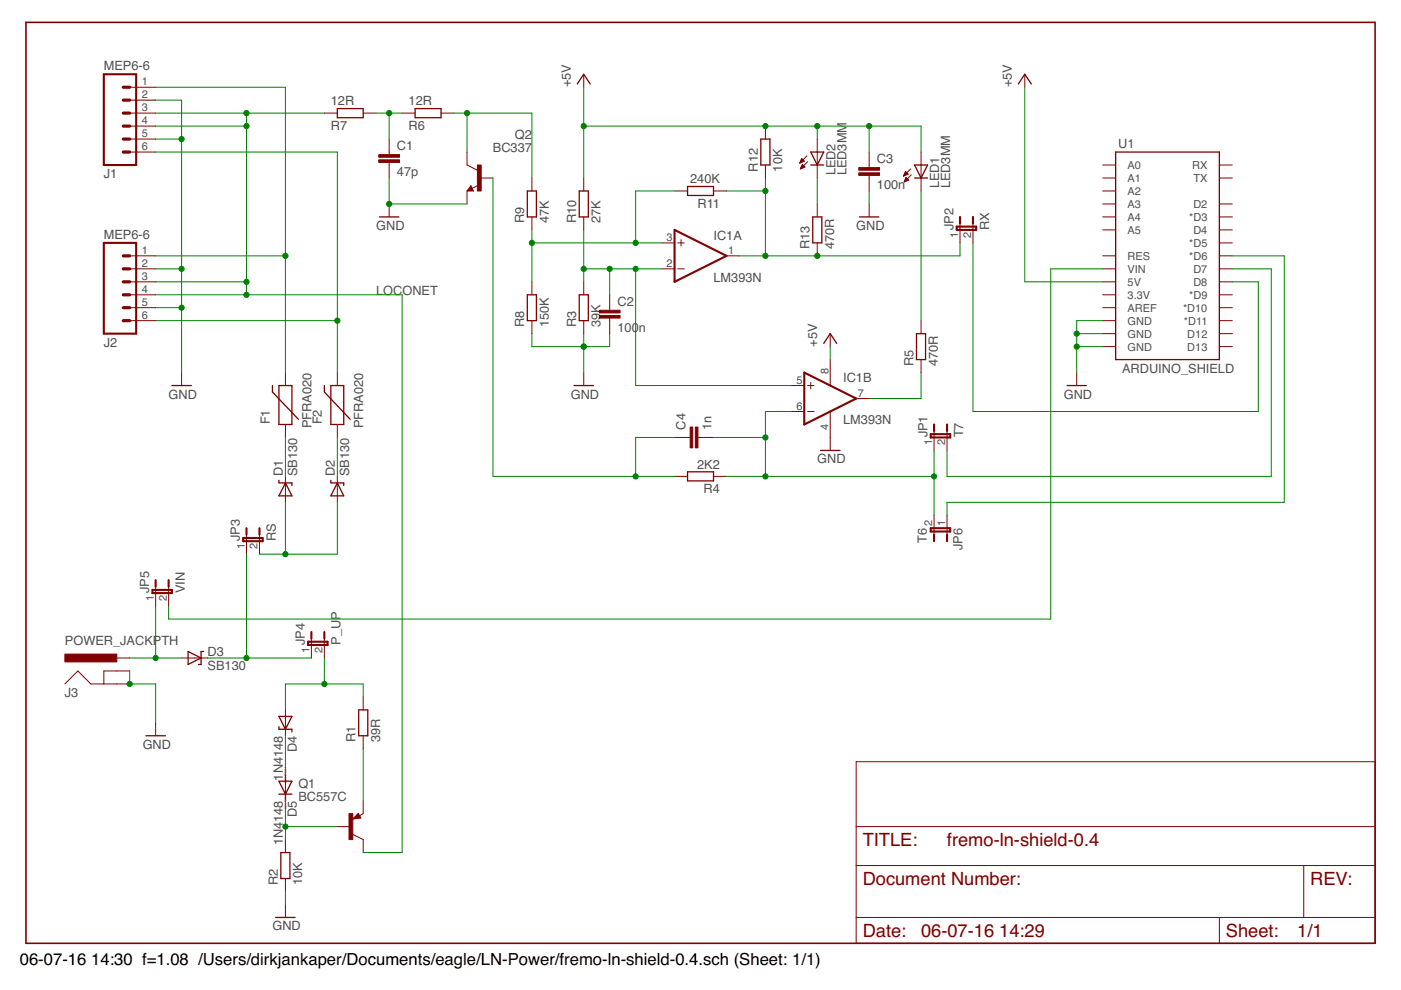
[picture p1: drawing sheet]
<svg xmlns="http://www.w3.org/2000/svg" width="297mm" height="210mm" viewBox="0 0 297 210" stroke-linecap="round" stroke-linejoin="round" font-family="sans-serif">
<g fill="none" stroke="#800000" stroke-width=".28">
<path d="M122.4 17.8l1.4-2.1 1.3 2.1M215.9 17.8l1.4-2.1 1.4 2.1M71.5 23h5.5v2h-5.5zM88 23h5.5v2h-5.5zM99.8 39.9l-.1 .3h.4l-.3-.5-.5 .7h.8M145.8 39.5h5.5v1.9h-5.5zM161.3 29.5h1.9v5.5h-1.9zM171.9 32.2h2.7l-1.3 2.8zM171.9 35h2.7M193.9 35h2.8l-1.4 2.7zM193.9 37.7h2.8M236.5 32.2h22v44h-22z"/>
<path d="M80.5 46h4.1M111.8 40.5h1.9v5.5h-1.9zM122.8 40.5h1.9v5.5h-1.9zM172.3 46h1.9v5.5h-1.9zM182.2 46h4.1M111.8 62.5h1.9v5.5h-1.9zM122.8 62.5h1.9v5.5h-1.9zM174.6 72.8l1.4-2.1 1.4 2.1M194.3 70.7h1.9v5.5h-1.9zM36.4 81.7h4.2M57.8 81.7v1.4l5.5 5.8M59.1 81.7h2.8v8.3h-2.8z"/>
<path d="M68.8 81.7v1.4l5.5 5.8M70.1 81.7h2.8v8.3h-2.8zM121.7 81.7h4.1M174 95.5h4.1M226.2 81.7h4.1M59.1 101.8v.6h2.8v.5M60.5 102.4l1.4 2.7h-2.8zM70.1 101.8v.6h2.8v.5M71.5 102.4l1.4 2.7h-2.8zM145.8 100h5.5v2h-5.5zM39.9 138.1l2.7 1.4-2.7 1.4zM43.2 138.1h-.6v2.8h-.5"/>
<path d="M30.9 156h4.2M59.1 154.1v.5h2.8v.6M59.1 151.9h2.8l-1.4 2.7zM76.1 150.5h1.9v5.5h-1.9zM59.1 165.6h2.8l-1.4 2.8zM59.1 168.4h2.8M75.9 173.2h-.4l.4-.3 .3 .4-1.1 .2 .8-.8 .4 .6M58.4 194.5h4.2M59.5 180.8h2v5.5h-2z"/>
</g>
<g fill="none" stroke="#800000" stroke-width=".21">
<path d="M27.5 18.5h5.5M123.8 15.7v2.8M217.3 15.7v2.8M27.5 21.2h5.5M27.5 24h5.5M27.5 26.7h5.5M27.5 29.5h5.5M27.5 32.2h5.5M68.8 24h2.7M77 24h2.8M82.5 29.5v3.3M82.5 34.4v3.3"/>
<path d="M85.3 24h2.7M93.5 24h2.8M99 32.2v2.8l2.2 1.1M99.8 39.4l.6 1.1h-1.4zM101.4 39.3l-1.3 .6M101.8 37.7h2.7M112.8 37.7v2.8M123.8 37.7v2.8M162.3 26.7v2.8M162.3 35v2.7M169.6 34.5h.2M169.7 34.4h.4"/>
<path d="M169.7 34.2h.7M169.8 35.7h.2M169.8 34.1h.7M169.8 35.6h.5M169.8 34h.5M169.9 35.4h.7M169.9 33.8h.3M169.9 35.3h.7M169.9 33.7h.2M170 33.6l.5 .6-.9 .4zM170 35.2h.4M170 35h.3"/>
<path d="M170.1 34.9h.1M170.1 34.9l.6 .5-1 .4zM171.1 33.1l-1.5 1.5M171.2 34.3l-1.5 1.5M173.3 29.5v8.2M184.3 32.2v3.3M184.3 37.2v3.3M191.6 37.3h.1M191.6 37.2h.4M191.7 37h.6M191.7 38.5h.2M191.7 36.9h.8"/>
<path d="M191.8 38.4h.4M191.8 36.8h.6M191.9 38.2h.6M191.9 36.6h.3M191.9 38.1h.7M191.9 36.5h.2M192 38h.5M192 37.8h.3M192.1 37.7h.1M192.1 37.6l.6 .6-1 .4zM192.5 36.9l-.5-.5-.4 .9M192.5 36.9l-.9 .4"/>
<path d="M193.1 35.8l-1.5 1.5M193.2 37.1l-1.5 1.5M195.3 32.2v8.3M233.8 35h2.7M233.8 37.7h2.7M258.5 35h2.8M258.5 37.7h2.8M27.5 54.3h5.5M27.5 57h5.5M27.5 59.8h5.5M82.5 43.2v2.8M99 40.5v2.7"/>
<path d="M112.8 46v2.7M112.8 59.8v2.7M123.8 46v2.7M123.8 59.8v2.7M140.3 51.5h2.7M140.3 57h2.7M143 40.5h2.8M143.7 51.5h1.4M143.7 57h1.4M144.4 50.8v1.4M151.3 40.5h2.7M154 54.3h2.8"/>
<path d="M173.3 43.2v2.8M173.3 51.5v2.8M184.3 43.2v2.8M203.5 47.4v4.1M206.3 47.4v4.1M233.8 43.2h2.7M233.8 46h2.7M233.8 48.7h2.7M233.8 54.3h2.7M233.8 57h2.7M233.8 59.8h2.7M233.8 40.5h2.7"/>
<path d="M258.5 43.2h2.8M258.5 46h2.8M258.5 48.7h2.8M258.5 51.5h2.8M258.5 54.3h2.8M258.5 57h2.8M258.5 59.8h2.8M27.5 62.5h5.5M27.5 65.2h5.5M27.5 68h5.5M38.5 79v2.7M60.5 79v2.7"/>
<path d="M71.5 79v2.7M112.8 68v2.7M123.8 68v2.7M123.8 79v2.7M129.3 62.5v3.3M129.3 67.4v3.3M176 70.7v2.8M176 76.2v5.5M195.3 68v2.7M195.3 76.2v2.8M228.3 79v2.7M233.8 62.5h2.7"/>
<path d="M233.8 65.2h2.7M233.8 68h2.7M233.8 70.7h2.7M233.8 73.5h2.7M258.5 62.5h2.8M258.5 65.2h2.8M258.5 68h2.8M258.5 70.7h2.8M258.5 73.5h2.8M60.5 90v2.8M71.5 90v2.8M143 92.8h3.3"/>
<path d="M148 92.8h3.3M167.8 81.7h2.7M167.8 87.2h2.7M171.2 81.7h1.4M171.2 87.2h1.4M171.9 81.1v1.3M176 87.2v8.3M181.5 84.5h2.8M198 91.4v4.1M200.8 91.4v4.1M52.3 113.4v4.1M55 113.4v4.1"/>
<path d="M60.5 101v5.5M71.5 101v5.5M143 101h2.8M151.3 101h2.7M198 109.2v4.2M200.8 109.2v4.2M24.8 139.5h2.7M33 124.4v4.1M35.8 124.4v4.1M38.5 139.5h5.5M66 135.4v4.1M68.8 135.4v4.1"/>
<path d="M13.8 145l2.7-2.7 2.8 2.7h8.2M27.5 142.3h-5.5v2.7M33 153.3v2.7M60.5 150.5v5.5M77 147.8v2.7M77 156v2.7M60.5 164.3v5.5M60.5 178v2.8M71.5 175.3h2.8M74.8 176.9l2.2 1.1v2.8M76 172.4l.5 1-1.7 .3zM77 169.8v2.7l-.8 .5"/>
<path d="M181.5 175.3h110M181.5 161.5h110v38.5h-110zM60.5 186.3v2.7M60.5 191.8v2.7M181.5 183.5h110M181.5 194.5h110M258.5 194.5v5.5M276.4 183.5v11"/>
</g>
<g fill="none" stroke="#800000" stroke-width=".44">
<path d="M22 15.7h6.9v19.3h-6.9zM22 51.5h6.9v19.2h-6.9zM143 48.7l11 5.6-11 5.5zM202.8 48h4.2v.7h-4.2zM203.5 46v1.4M206.3 46v1.4M170.5 79l11 5.5-11 5.5zM197.3 92.1h4.2v.7h-4.2zM198 90v1.4M200.8 90v1.4M51.6 114.1h4.1v.6h-4.1zM52.3 112v1.4"/>
<path d="M55 112v1.4M197.3 112h4.2v.7h-4.2zM198 113.4v1.3M200.8 113.4v1.3M32.3 125.1h4.1v.7h-4.1zM33 123v1.4M35.8 123v1.4M65.3 136.1h4.1v.7h-4.1zM66 134v1.4M68.8 134v1.4"/>
</g>
<path d="M26.1 18.5h1.4M26.1 24h1.4M26.1 21.2h1.4M26.1 29.5h1.4M26.1 26.7h1.4M26.1 32.2h1.4M26.1 59.8h1.4M26.1 57h1.4M26.1 54.3h1.4M26.1 65.2h1.4M26.1 62.5h1.4M26.1 68h1.4" fill="none" stroke="#800000" stroke-width=".68"/>
<g fill="#800000" stroke="#800000" stroke-width=".21">
<path d="M74 172.5h.8v5.5h-.8z"/>
<path d="M13.8 138.7h11v1.6h-11z"/>
<path d="M101.2 35h.8v5.5h-.8z"/>
<path d="M80.3 33.9h4.4v.5h-4.4z"/>
<path d="M80.3 32.8h4.4v.5h-4.4z"/>
<path d="M127.1 66.9h4.4v.5h-4.4z"/>
<path d="M127.1 65.8h4.4v.5h-4.4z"/>
<path d="M182.1 36.6h4.4v.6h-4.4z"/>
<path d="M182.1 35.5h4.4v.6h-4.4z"/>
<path d="M147.4 90.6h.6v4.4h-.6z"/>
<path d="M146.3 90.6h.6v4.4h-.6z"/>
</g>
<path d="M5.5 4.7h286v195.3h-286z" fill="none" stroke="#800000" stroke-width=".34"/>
<g fill="none" stroke="#008000" stroke-width=".21">
<path d="M33 18.5h27.5v60.5M123.8 18.5v19.2M217.3 18.5v41.3h16.5M33 21.2h5.5v57.8M33 29.5h5.5M33 32.2h38.5v46.8M33 26.7h19.3M33 24h35.8M52.3 24v38.5M79.8 24h5.5M82.5 24v5.5M82.5 37.7v5.5h16.5"/>
<path d="M96.3 24h16.5v13.7M99 24v8.2M104.5 37.7v63.3h38.5M123.8 26.7h71.5v5.5M162.3 37.7v16.6M173.3 26.7v2.8M173.3 37.7v5.5M184.3 26.7v5.5M33 57h5.5M33 54.3h27.5M33 59.8h19.3M112.8 48.7v11.1"/>
<path d="M112.8 51.5h27.5M123.8 48.7v11.1M123.8 57h16.5M129.3 57v5.5M134.8 57v24.7h33M143 40.5h-8.2v11M154 40.5h8.3M184.3 40.5v2.7M195.3 40.5v27.5M203.5 51.5v2.8h-46.7M206.3 51.5v35.7h60.5v-27.4h-5.5M233.8 57h-11v74.3h-187v-2.8"/>
<path d="M261.3 57h8.2v44h-68.7v-5.5M261.3 54.3h11v52.2h-71.5v2.7M33 68h38.5M33 65.2h5.5M33 62.5h52.3v118.3h-8.3M112.8 70.7v2.8h16.5v-2.8M123.8 70.7v8.3M176 73.5v2.7M195.3 79v5.5h-11M228.3 70.7h5.5M228.3 73.5h5.5M233.8 68h-5.5v11"/>
<path d="M60.5 92.8v8.2M71.5 92.8v8.2M143 92.8h-8.2v8.2M151.3 92.8h11M167.8 87.2h-5.5v13.8M198 95.5v13.7M52.3 117.5v22M60.5 106.5v11M71.5 106.5v11h-16.5M154 101h44M27.5 139.5h11M33 128.5v11"/>
<path d="M44 139.5h22M68.8 139.5v5.5M27.5 142.3v2.7h5.5v8.3M60.5 156v8.3M77 147.8v-2.8h-16.5v5.5M77 158.7v11.1M60.5 169.8v8.2M60.5 175.3h11M60.5 189v2.8"/>
</g>
<g fill="#008000" stroke="#008000" stroke-width=".21">
<circle cx="228.3" cy="70.7" r=".55"/>
<circle cx="228.3" cy="73.5" r=".55"/>
<circle cx="123.8" cy="73.5" r=".55"/>
<circle cx="82.5" cy="43.2" r=".55"/>
<circle cx="38.5" cy="29.5" r=".55"/>
<circle cx="38.5" cy="57" r=".55"/>
<circle cx="38.5" cy="65.2" r=".55"/>
<circle cx="27.5" cy="145" r=".55"/>
<circle cx="33" cy="139.5" r=".55"/>
<circle cx="60.5" cy="54.3" r=".55"/>
<circle cx="60.5" cy="175.3" r=".55"/>
<circle cx="123.8" cy="26.7" r=".55"/>
<circle cx="162.3" cy="26.7" r=".55"/>
<circle cx="173.3" cy="26.7" r=".55"/>
<circle cx="184.3" cy="26.7" r=".55"/>
<circle cx="173.3" cy="54.3" r=".55"/>
<circle cx="162.3" cy="40.5" r=".55"/>
<circle cx="162.3" cy="54.3" r=".55"/>
<circle cx="162.3" cy="101" r=".55"/>
<circle cx="162.3" cy="92.8" r=".55"/>
<circle cx="198" cy="101" r=".55"/>
<circle cx="134.8" cy="57" r=".55"/>
<circle cx="129.3" cy="57" r=".55"/>
<circle cx="123.8" cy="57" r=".55"/>
<circle cx="134.8" cy="101" r=".55"/>
<circle cx="99" cy="24" r=".55"/>
<circle cx="112.8" cy="51.5" r=".55"/>
<circle cx="134.8" cy="51.5" r=".55"/>
<circle cx="82.5" cy="24" r=".55"/>
<circle cx="52.3" cy="59.8" r=".55"/>
<circle cx="52.3" cy="26.7" r=".55"/>
<circle cx="52.3" cy="24" r=".55"/>
<circle cx="52.3" cy="62.5" r=".55"/>
<circle cx="71.5" cy="68" r=".55"/>
<circle cx="68.8" cy="145" r=".55"/>
<circle cx="60.5" cy="117.5" r=".55"/>
<circle cx="52.3" cy="139.5" r=".55"/>
</g>
<g font-size="3.9" fill="#800000">
<text x="182.9" y="179.4">TITLE:</text>
<text x="200.8" y="179.4">fremo-ln-shield-0.4</text>
<text x="182.9" y="187.6">Document Number:</text>
<text x="277.8" y="187.6">REV:</text>
<text x="182.9" y="198.6">Date:</text>
<text x="195.3" y="198.6">06-07-16</text>
<text x="211.9" y="198.6">14:29</text>
<text x="259.9" y="198.6">Sheet:</text>
<text x="275" y="198.6">1/1</text>
</g>
<g font-size="3.5">
<text x="4.2" y="204.6">06-07-16</text>
<text x="19.3" y="204.6">14:30 f=1.08 /Users/dirkjankaper/Documents/eagle/LN-Power/fremo-ln-shield-0.4.sch (Sheet: 1/1)</text>
</g>
<g font-size="2.7" fill="#505050">
<text x="22" y="14.9">MEP6-6</text>
<text x="70.1" y="22.3">12R</text>
<text x="86.6" y="22.3">12R</text>
<text x="121" y="18.5" transform="rotate(-90 121 18.5)">+5V</text>
<text x="214.5" y="18.5" transform="rotate(-90 214.5 18.5)">+5V</text>
<text x="70.1" y="27.5">R7</text>
<text x="86.6" y="27.5">R6</text>
<text x="109.1" y="29.5">Q2</text>
<text x="84.2" y="31.8">C1</text>
<text x="104.5" y="32.2">BC337</text>
<text x="185.9" y="34.6">C3</text>
<text x="237.1" y="31.4">U1</text>
<text x="22" y="37.7">J1</text>
<text x="84.2" y="37.3">47p</text>
<text x="146.3" y="38.8">240K</text>
<text x="160.7" y="36.4" transform="rotate(-90 160.7 36.4)">R12</text>
<text x="165.8" y="36.4" transform="rotate(-90 165.8 36.4)">10K</text>
<text x="177.1" y="37.2" transform="rotate(-90 177.1 37.2)">LED2</text>
<text x="179.5" y="37.2" transform="rotate(-90 179.5 37.2)">LED3MM</text>
<text x="185.9" y="40.1">100n</text>
<text x="199.1" y="39.9" transform="rotate(-90 199.1 39.9)">LED1</text>
<text x="201.5" y="39.9" transform="rotate(-90 201.5 39.9)">LED3MM</text>
<text x="111.1" y="47.4" transform="rotate(-90 111.1 47.4)">R9</text>
<text x="116.3" y="47.4" transform="rotate(-90 116.3 47.4)">47K</text>
<text x="122.1" y="47.4" transform="rotate(-90 122.1 47.4)">R10</text>
<text x="127.3" y="47.4" transform="rotate(-90 127.3 47.4)">27K</text>
<text x="147.9" y="44">R11</text>
<text x="22" y="50.7">MEP6-6</text>
<text x="79.8" y="48.7">GND</text>
<text x="151.3" y="50.8">IC1A</text>
<text x="171.7" y="52.9" transform="rotate(-90 171.7 52.9)">R13</text>
<text x="176.9" y="52.9" transform="rotate(-90 176.9 52.9)">470R</text>
<text x="181.5" y="48.7">GND</text>
<text x="202.2" y="48.7" transform="rotate(-90 202.2 48.7)">JP2</text>
<text x="209.7" y="48.7" transform="rotate(-90 209.7 48.7)">RX</text>
<text x="151.3" y="59.7">LM393N</text>
<text x="79.8" y="62.5">LOCONET</text>
<text x="130.9" y="64.8">C2</text>
<text x="111.1" y="69.4" transform="rotate(-90 111.1 69.4)">R8</text>
<text x="116.3" y="69.4" transform="rotate(-90 116.3 69.4)">150K</text>
<text x="122.1" y="69.4" transform="rotate(-90 122.1 69.4)">R3</text>
<text x="127.3" y="69.4" transform="rotate(-90 127.3 69.4)">39</text>
<text x="127.3" y="66.4" transform="rotate(-90 127.3 66.4)">K</text>
<text x="130.9" y="70.3">100</text>
<text x="135.4" y="70.3">n</text>
<text x="22" y="73.5">J2</text>
<text x="173.3" y="73.5" transform="rotate(-90 173.3 73.5)">+5V</text>
<text x="193.7" y="77.6" transform="rotate(-90 193.7 77.6)">R5</text>
<text x="198.9" y="77.6" transform="rotate(-90 198.9 77.6)">470R</text>
<text x="178.8" y="81.1">IC1B</text>
<text x="237.9" y="79">ARDUINO_SHIELD</text>
<text x="35.8" y="84.5">GND</text>
<text x="57.2" y="90" transform="rotate(-90 57.2 90)">F1</text>
<text x="68.2" y="90" transform="rotate(-90 68.2 90)">F2</text>
<text x="121" y="84.5">GND</text>
<text x="178.8" y="90">LM393N</text>
<text x="225.5" y="84.5">GND</text>
<text x="66" y="90.8" transform="rotate(-90 66 90.8)">PFRA020</text>
<text x="77" y="90.8" transform="rotate(-90 77 90.8)">PFRA020</text>
<text x="145.4" y="91.1" transform="rotate(-90 145.4 91.1)">C4</text>
<text x="150.9" y="91.1" transform="rotate(-90 150.9 91.1)">1n</text>
<text x="196.7" y="92.7" transform="rotate(-90 196.7 92.7)">JP1</text>
<text x="204.2" y="92.7" transform="rotate(-90 204.2 92.7)">T7</text>
<text x="60" y="101" transform="rotate(-90 60 101)">D1</text>
<text x="63" y="101" transform="rotate(-90 63 101)">SB130</text>
<text x="71" y="101" transform="rotate(-90 71 101)">D2</text>
<text x="74" y="101" transform="rotate(-90 74 101)">SB130</text>
<text x="147.8" y="99.4">2K2</text>
<text x="173.3" y="98.3">GND</text>
<text x="149.2" y="104.5">R4</text>
<text x="50.9" y="114.8" transform="rotate(-90 50.9 114.8)">JP3</text>
<text x="58.4" y="114.8" transform="rotate(-90 58.4 114.8)">RS</text>
<text x="196.5" y="115.2" transform="rotate(-90 196.5 115.2)">T6</text>
<text x="204.1" y="116.7" transform="rotate(-90 204.1 116.7)">JP6</text>
<text x="31.6" y="125.8" transform="rotate(-90 31.6 125.8)">JP5</text>
<text x="39.2" y="125.8" transform="rotate(-90 39.2 125.8)">VIN</text>
<text x="13.8" y="136.8">POWER_JACKPTH</text>
<text x="64.6" y="136.8" transform="rotate(-90 64.6 136.8)">JP4</text>
<text x="72.2" y="136.8" transform="rotate(-90 72.2 136.8)">P_UP</text>
<text x="44" y="142">SB130</text>
<text x="44" y="139">D3</text>
<text x="13.8" y="147.8">J3</text>
<text x="30.3" y="158.8">GND</text>
<text x="63" y="159.5" transform="rotate(-90 63 159.5)">D4</text>
<text x="75.4" y="157.4" transform="rotate(-90 75.4 157.4)">R1</text>
<text x="80.6" y="157.4" transform="rotate(-90 80.6 157.4)">39R</text>
<text x="59.9" y="165.5" transform="rotate(-90 59.9 165.5)">1N4148</text>
<text x="63.3" y="167">Q1</text>
<text x="63" y="173.2" transform="rotate(-90 63 173.2)">D5</text>
<text x="63.3" y="169.8">BC557C</text>
<text x="59.9" y="179.2" transform="rotate(-90 59.9 179.2)">1N4148</text>
<text x="58.9" y="187.6" transform="rotate(-90 58.9 187.6)">R2</text>
<text x="64.1" y="187.6" transform="rotate(-90 64.1 187.6)">10K</text>
<text x="57.8" y="197.3">GND</text>
</g>
<g font-size="2.3" fill="#505050">
<text x="30" y="18.1">1</text>
<text x="30" y="20.9">2</text>
<text x="30" y="23.6">3</text>
<text x="30" y="26.4">4</text>
<text x="30" y="29.1">5</text>
<text x="30" y="31.9">6</text>
<text x="239.1" y="35.8">A0</text>
<text x="252.8" y="35.8">RX</text>
<text x="239.1" y="38.6">A1</text>
<text x="239.1" y="41.3">A2</text>
<text x="253" y="38.6">TX</text>
<text x="239.1" y="44.1">A3</text>
<text x="239.1" y="46.8">A4</text>
<text x="252.1" y="46.8">*D3</text>
<text x="253" y="44.1">D2</text>
<text x="30" y="53.9">1</text>
<text x="141.3" y="51.1">3</text>
<text x="154.4" y="53.9">1</text>
<text x="203.1" y="50.4" transform="rotate(-90 203.1 50.4)">1</text>
<text x="205.9" y="50.4" transform="rotate(-90 205.9 50.4)">2</text>
<text x="239.1" y="49.6">A5</text>
<text x="252.1" y="52.3">*D5</text>
<text x="253" y="49.6">D4</text>
<text x="30" y="56.6">2</text>
<text x="30" y="59.4">3</text>
<text x="141.3" y="56.6">2</text>
<text x="239.1" y="57.8">VIN</text>
<text x="239.1" y="55.1">RES</text>
<text x="252.1" y="55.1">*D6</text>
<text x="253" y="57.8">D7</text>
<text x="30" y="62.1">4</text>
<text x="30" y="64.9">5</text>
<text x="239.1" y="60.6">5V</text>
<text x="239.1" y="63.3">3.3V</text>
<text x="252.1" y="63.3">*D9</text>
<text x="253" y="60.6">D8</text>
<text x="30" y="67.6">6</text>
<text x="239.1" y="66.1">AREF</text>
<text x="239.1" y="68.8">GND</text>
<text x="239.1" y="71.6">GND</text>
<text x="250.8" y="66.1">*D10</text>
<text x="251" y="68.8">*D11</text>
<text x="251.7" y="71.6">D12</text>
<text x="239.1" y="74.3">GND</text>
<text x="251.7" y="74.3">D13</text>
<text x="168.8" y="81.4">5</text>
<text x="175.6" y="79.2" transform="rotate(-90 175.6 79.2)">8</text>
<text x="168.8" y="86.9">6</text>
<text x="181.9" y="84.1">7</text>
<text x="175.6" y="91.1" transform="rotate(-90 175.6 91.1)">4</text>
<text x="197.6" y="94.4" transform="rotate(-90 197.6 94.4)">1</text>
<text x="200.4" y="94.4" transform="rotate(-90 200.4 94.4)">2</text>
<text x="197.6" y="111.6" transform="rotate(-90 197.6 111.6)">2</text>
<text x="200.4" y="111.6" transform="rotate(-90 200.4 111.6)">1</text>
<text x="51.9" y="116.4" transform="rotate(-90 51.9 116.4)">1</text>
<text x="54.6" y="116.4" transform="rotate(-90 54.6 116.4)">2</text>
<text x="32.6" y="127.4" transform="rotate(-90 32.6 127.4)">1</text>
<text x="35.4" y="127.4" transform="rotate(-90 35.4 127.4)">2</text>
<text x="65.6" y="138.4" transform="rotate(-90 65.6 138.4)">1</text>
<text x="68.4" y="138.4" transform="rotate(-90 68.4 138.4)">2</text>
</g>
<g font-size=".6" fill="#800080">
<text x="60.7" y="166.1" transform="rotate(-90 60.7 166.1)">SpiceOrder 1</text>
<text x="60.7" y="171.6" transform="rotate(-90 60.7 171.6)">SpiceOrder 2</text>
</g>
</svg>
